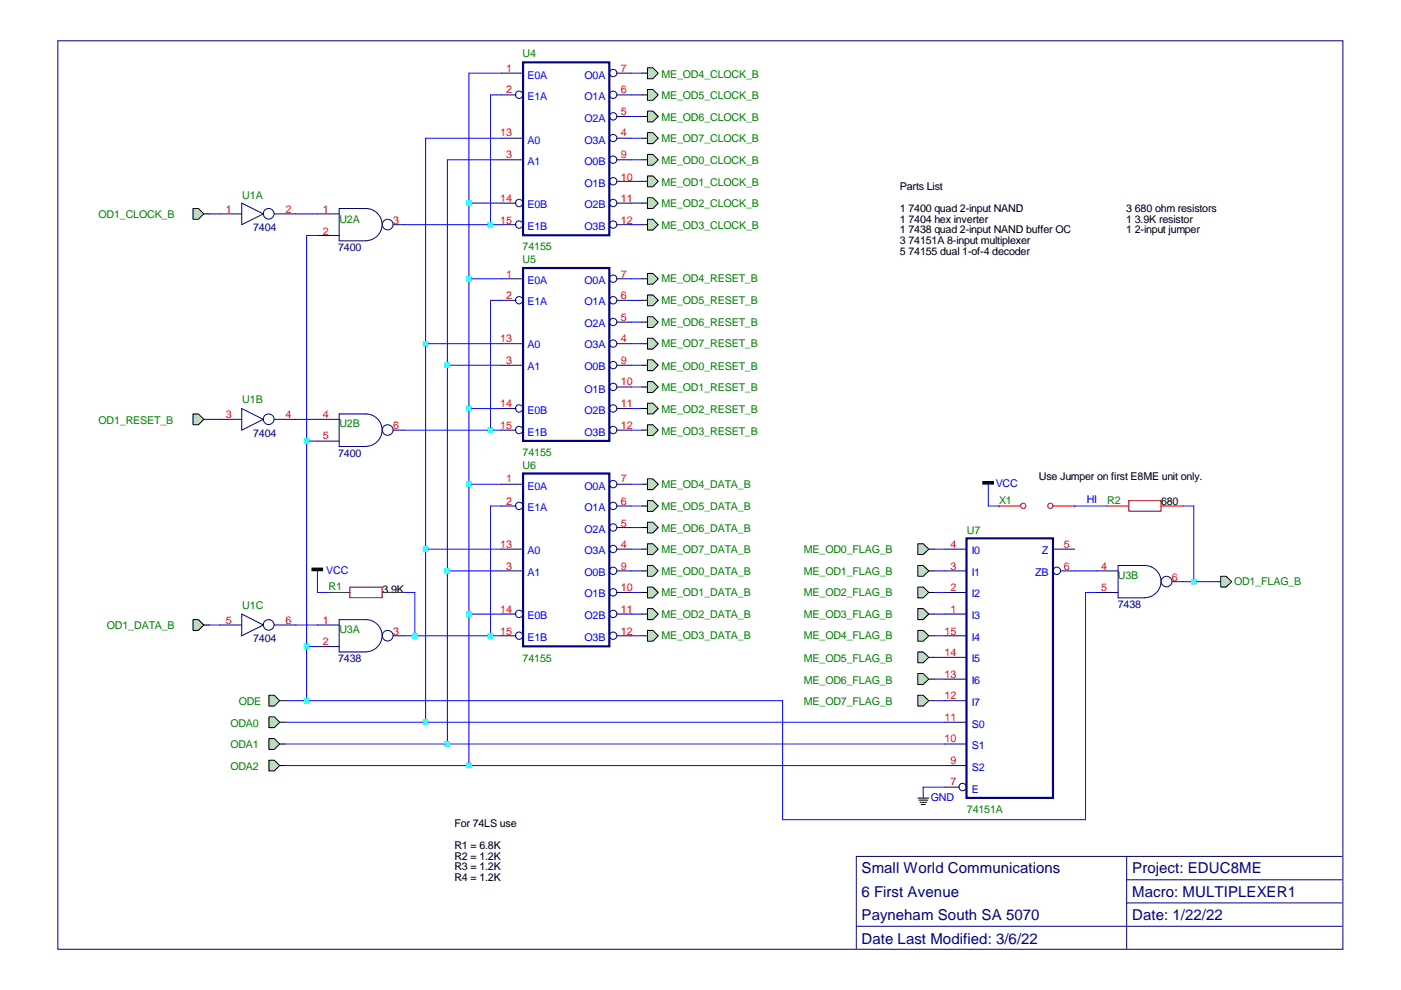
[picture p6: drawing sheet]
<svg xmlns="http://www.w3.org/2000/svg" width="297mm" height="210mm" viewBox="0 0 297 210" stroke-linecap="round" stroke-linejoin="round" font-family="sans-serif">
<g fill="none" stroke="#000080" stroke-width=".21">
<path d="M12.3 8.7h272.4v192.6h-272.4zM106.3 15.5h4.6M130.7 15.5h3.1M106.3 20.1h3.1M106.3 29.3h4.6M106.3 33.9h4.6M130.7 20.1h3.1M130.7 24.7h3.1M130.7 29.3h3.1M130.7 33.9h3.1M130.7 38.5h3.1M46.7 45.4h4.6"/>
<path d="M51.3 43.1l4.5 2.3-4.5 2.2zM58.2 45.4h4.5M67.3 45.4h4.6M67.3 49.9h4.6M77.6 44.2a3.4 3.4 0 0 1 3.4 3.4 3.4 3.4 0 0 1-3.4 3.4M77.6 44.2h-5.7v6.9h5.7M83.4 47.6h2.3M106.3 43.1h3.1M106.3 47.6h3.1M106.3 59.1h4.6M130.7 43.1h3.1M130.7 47.6h3.1"/>
<path d="M130.7 59.1h3.1M106.3 63.7h3.1M106.3 72.9h4.6M106.3 77.4h4.6M130.7 63.7h3.1M130.7 68.3h3.1M130.7 72.9h3.1M130.7 77.4h3.1M46.7 88.9h4.6M51.3 86.6l4.5 2.3-4.5 2.3zM58.2 88.9h4.5M67.3 88.9h4.6"/>
<path d="M67.3 93.5h4.6M77.6 87.8a3.4 3.4 0 0 1 3.4 3.4 3.4 3.4 0 0 1-3.4 3.4M77.6 87.8h-5.7v6.9h5.7M83.4 91.2h2.3M106.3 86.6h3.1M106.3 91.2h3.1M130.7 86.6h3.1M130.7 91.2h3.1M130.7 82.1h3.1M106.3 102.7h4.6M106.3 107.3h3.1M106.3 116.4h4.6"/>
<path d="M130.7 102.7h3.1M130.7 107.3h3.1M130.7 111.9h3.1M130.7 116.4h3.1M200.4 116.4h4.5M223.3 116.4h4.6M242.7 119.9a3.4 3.4 0 0 1 3.5 3.4 3.4 3.4 0 0 1-3.5 3.4M242.8 119.9h-5.7v6.9h5.7M46.7 132.5h4.6M51.3 130.2l4.5 2.3-4.5 2.3zM58.2 132.5h4.5M67.3 132.5h4.6"/>
<path d="M67.3 137.1h4.6M77.6 131.4a3.4 3.4 0 0 1 3.4 3.4 3.4 3.4 0 0 1-3.4 3.4M77.6 131.4h-5.7v6.8h5.7M83.4 134.8h2.3M106.3 130.2h3.1M106.3 134.8h3.1M106.3 121h4.6M130.7 130.2h3.1M130.7 134.8h3.1M130.7 121h3.1M130.7 125.6h3.1M200.4 130.2h4.5"/>
<path d="M200.4 134.8h4.5M200.4 121h4.5M200.4 125.6h4.5M200.4 139.4h4.5M224.8 121h3.1M232.4 121h4.7M232.4 125.6h4.7M248.5 123.3h2.3M200.4 153.1h4.5M200.4 144h4.5M200.4 148.6h4.5M200.4 157.7h4.5"/>
<path d="M200.4 162.3h4.5M200.4 166.9h3M181.6 196.4h102.9M238.9 181.6v19.5M238.9 186.5h45.6M238.9 191.4h45.6M284.5 181.6h-102.9v19.5"/>
<circle cx="130" cy="15.5" r=".78"/>
<circle cx="110.1" cy="20.1" r=".78"/>
<circle cx="130" cy="38.4" r=".78"/>
<circle cx="130" cy="24.7" r=".78"/>
<circle cx="130" cy="20.1" r=".78"/>
<circle cx="130" cy="33.9" r=".78"/>
<circle cx="130" cy="29.3" r=".77"/>
<circle cx="57" cy="45.3" r="1.13"/>
<circle cx="82.2" cy="47.6" r="1.13"/>
<circle cx="110.1" cy="47.6" r=".78"/>
<circle cx="110.1" cy="43" r=".78"/>
<circle cx="130" cy="59.1" r=".78"/>
<circle cx="130" cy="47.6" r=".78"/>
<circle cx="130" cy="43" r=".78"/>
<circle cx="110.1" cy="63.7" r=".78"/>
<circle cx="130" cy="72.8" r=".78"/>
<circle cx="130" cy="77.4" r=".78"/>
<circle cx="130" cy="68.3" r=".78"/>
<circle cx="130" cy="63.7" r=".78"/>
<circle cx="57" cy="88.9" r="1.13"/>
<circle cx="82.2" cy="91.2" r="1.13"/>
<circle cx="110.1" cy="86.6" r=".78"/>
<circle cx="110.1" cy="91.2" r=".78"/>
<circle cx="130" cy="86.6" r=".78"/>
<circle cx="130" cy="82" r=".78"/>
<circle cx="130" cy="91.2" r=".78"/>
<circle cx="110.1" cy="107.3" r=".78"/>
<circle cx="130" cy="111.8" r=".78"/>
<circle cx="130" cy="107.3" r=".78"/>
<circle cx="130" cy="102.6" r=".78"/>
<circle cx="130" cy="116.4" r=".78"/>
<circle cx="57" cy="132.5" r="1.13"/>
<circle cx="82.2" cy="134.8" r="1.13"/>
<circle cx="110.1" cy="134.8" r=".78"/>
<circle cx="110.1" cy="130.2" r=".78"/>
<circle cx="130" cy="134.8" r=".78"/>
<circle cx="130" cy="121" r=".78"/>
<circle cx="130" cy="130.2" r=".78"/>
<circle cx="130" cy="125.6" r=".78"/>
<circle cx="224.1" cy="121" r=".78"/>
<circle cx="247.4" cy="123.3" r="1.13"/>
<circle cx="204.1" cy="166.9" r=".78"/>
</g>
<path d="M110.9 13.2h18.3v36.7h-18.3zM110.9 56.8h18.3v36.7h-18.3zM110.9 100.4h18.3v36.6h-18.3zM204.9 114.1h18.4v55.1h-18.4z" fill="none" stroke="#000080" stroke-width=".46"/>
<g fill="none" stroke="#800000" stroke-width=".21">
<path d="M211.8 107.3h.1M211.8 107.3h4.6M223.3 107.3h4.6M227.9 107.3h.1M234.7 107.3h4.6M239.3 106.1h6.9v2.3h-6.9zM246.2 107.3h4.6M69.6 125.6h4.6M74.2 124.5h6.8v2.2h-6.8zM81.1 125.6h4.6"/>
<circle cx="216.9" cy="107.2" r=".56"/>
<circle cx="222.7" cy="107.2" r=".56"/>
</g>
<path d="M133.8 29.3h2.3" fill="none" stroke="#00f" stroke-width=".21"/>
<path d="M136.1 29.3h1.2" fill="none" stroke="#000" stroke-width=".21"/>
<path d="M137.3 28.1h1.1l1.2 1.2-1.2 1.2h-1.1z" fill-rule="evenodd" fill="#c0dcc0"/>
<path d="M136.1 15.5h1.2M137.3 28.1h1.1l1.2 1.2-1.2 1.2h-1.1z" fill="none" stroke="#000" stroke-width=".21"/>
<path d="M133.8 15.5h2.3" fill="none" stroke="#00f" stroke-width=".21"/>
<path d="M137.3 14.4h1.1l1.2 1.1-1.2 1.2h-1.1z" fill-rule="evenodd" fill="#c0dcc0"/>
<path d="M137.3 14.4h1.1l1.2 1.1-1.2 1.2h-1.1zM136.1 20.1h1.2" fill="none" stroke="#000" stroke-width=".21"/>
<path d="M133.8 20.1h2.3" fill="none" stroke="#00f" stroke-width=".21"/>
<path d="M137.3 19h1.1l1.2 1.1-1.2 1.2h-1.1z" fill-rule="evenodd" fill="#c0dcc0"/>
<path d="M137.3 19h1.1l1.2 1.1-1.2 1.2h-1.1zM136.1 24.7h1.2" fill="none" stroke="#000" stroke-width=".21"/>
<path d="M133.8 24.7h2.3" fill="none" stroke="#00f" stroke-width=".21"/>
<path d="M137.3 23.6h1.1l1.2 1.1-1.2 1.1h-1.1z" fill-rule="evenodd" fill="#c0dcc0"/>
<path d="M137.3 23.6h1.1l1.2 1.1-1.2 1.1h-1.1z" fill="none" stroke="#000" stroke-width=".21"/>
<path d="M106.3 15.5h-6.9v27.6" fill="none" stroke="#00f" stroke-width=".21"/>
<path d="M99 42.6h.9v.8h-.9z" fill-rule="evenodd" fill="#0ff"/>
<path d="M99 42.6h.9v.8h-.9z" fill="none" stroke="#0ff" stroke-width=".21"/>
<path d="M99.4 43.1v16" fill="none" stroke="#00f" stroke-width=".21"/>
<path d="M99 42.6h.9v.8h-.9z" fill-rule="evenodd" fill="#0ff"/>
<path d="M99 42.6h.9v.8h-.9z" fill="none" stroke="#0ff" stroke-width=".21"/>
<path d="M99 58.6h.9v.9h-.9z" fill-rule="evenodd" fill="#0ff"/>
<path d="M99 58.6h.9v.9h-.9z" fill="none" stroke="#0ff" stroke-width=".21"/>
<path d="M99.4 59.1v27.5" fill="none" stroke="#00f" stroke-width=".21"/>
<path d="M99 58.6h.9v.9h-.9z" fill-rule="evenodd" fill="#0ff"/>
<path d="M99 58.6h.9v.9h-.9z" fill="none" stroke="#0ff" stroke-width=".21"/>
<path d="M99 86.2h.9v.9h-.9z" fill-rule="evenodd" fill="#0ff"/>
<path d="M99 86.2h.9v.9h-.9z" fill="none" stroke="#0ff" stroke-width=".21"/>
<path d="M99.4 86.6v16.1" fill="none" stroke="#00f" stroke-width=".21"/>
<path d="M99 86.2h.9v.9h-.9z" fill-rule="evenodd" fill="#0ff"/>
<path d="M99 86.2h.9v.9h-.9z" fill="none" stroke="#0ff" stroke-width=".21"/>
<path d="M99 102.2h.9v.9h-.9z" fill-rule="evenodd" fill="#0ff"/>
<path d="M99 102.2h.9v.9h-.9z" fill="none" stroke="#0ff" stroke-width=".21"/>
<path d="M99.4 102.7v27.5" fill="none" stroke="#00f" stroke-width=".21"/>
<path d="M99 102.2h.9v.9h-.9z" fill-rule="evenodd" fill="#0ff"/>
<path d="M99 102.2h.9v.9h-.9z" fill="none" stroke="#0ff" stroke-width=".21"/>
<path d="M99 129.8h.9v.8h-.9z" fill-rule="evenodd" fill="#0ff"/>
<path d="M99 129.8h.9v.8h-.9z" fill="none" stroke="#0ff" stroke-width=".21"/>
<path d="M99.4 130.2v32.1" fill="none" stroke="#00f" stroke-width=".21"/>
<path d="M99 129.8h.9v.8h-.9z" fill-rule="evenodd" fill="#0ff"/>
<path d="M99 129.8h.9v.8h-.9z" fill="none" stroke="#0ff" stroke-width=".21"/>
<path d="M99 161.9h.9v.8h-.9z" fill-rule="evenodd" fill="#0ff"/>
<path d="M99 161.9h.9v.8h-.9z" fill="none" stroke="#0ff" stroke-width=".21"/>
<path d="M99.4 162.3h101" fill="none" stroke="#00f" stroke-width=".21"/>
<path d="M99 161.9h.9v.8h-.9z" fill-rule="evenodd" fill="#0ff"/>
<path d="M99 161.9h.9v.8h-.9z" fill="none" stroke="#0ff" stroke-width=".21"/>
<path d="M99.4 43.1h6.9" fill="none" stroke="#00f" stroke-width=".21"/>
<path d="M99 42.6h.9v.8h-.9z" fill-rule="evenodd" fill="#0ff"/>
<path d="M99 42.6h.9v.8h-.9z" fill="none" stroke="#0ff" stroke-width=".21"/>
<path d="M99.4 59.1h6.9" fill="none" stroke="#00f" stroke-width=".21"/>
<path d="M99 58.6h.9v.9h-.9z" fill-rule="evenodd" fill="#0ff"/>
<path d="M99 58.6h.9v.9h-.9z" fill="none" stroke="#0ff" stroke-width=".21"/>
<path d="M99.4 86.6h6.9" fill="none" stroke="#00f" stroke-width=".21"/>
<path d="M99 86.2h.9v.9h-.9z" fill-rule="evenodd" fill="#0ff"/>
<path d="M99 86.2h.9v.9h-.9z" fill="none" stroke="#0ff" stroke-width=".21"/>
<path d="M99.4 102.7h6.9" fill="none" stroke="#00f" stroke-width=".21"/>
<path d="M99 102.2h.9v.9h-.9z" fill-rule="evenodd" fill="#0ff"/>
<path d="M99 102.2h.9v.9h-.9z" fill="none" stroke="#0ff" stroke-width=".21"/>
<path d="M99.4 130.2h6.9" fill="none" stroke="#00f" stroke-width=".21"/>
<path d="M99 129.8h.9v.8h-.9z" fill-rule="evenodd" fill="#0ff"/>
<path d="M99 129.8h.9v.8h-.9z" fill="none" stroke="#0ff" stroke-width=".21"/>
<path d="M60.4 162.3h39" fill="none" stroke="#00f" stroke-width=".21"/>
<path d="M99 161.9h.9v.8h-.9z" fill-rule="evenodd" fill="#0ff"/>
<path d="M99 161.9h.9v.8h-.9z" fill="none" stroke="#0ff" stroke-width=".21"/>
<path d="M59.3 162.3h1.1" fill="none" stroke="#000" stroke-width=".21"/>
<path d="M57 161.2h1.2l1.1 1.1-1.1 1.2h-1.2z" fill-rule="evenodd" fill="#c0dcc0"/>
<path d="M57 161.2h1.2l1.1 1.1-1.1 1.2h-1.2z" fill="none" stroke="#000" stroke-width=".21"/>
<path d="M106.3 33.9h-11.4v43.5" fill="none" stroke="#00f" stroke-width=".21"/>
<path d="M94.4 77h.8v.9h-.8z" fill-rule="evenodd" fill="#0ff"/>
<path d="M94.4 77h.8v.9h-.8z" fill="none" stroke="#0ff" stroke-width=".21"/>
<path d="M94.9 77.4v43.6" fill="none" stroke="#00f" stroke-width=".21"/>
<path d="M94.4 77h.8v.9h-.8z" fill-rule="evenodd" fill="#0ff"/>
<path d="M94.4 77h.8v.9h-.8z" fill="none" stroke="#0ff" stroke-width=".21"/>
<path d="M94.4 120.6h.8v.9h-.8z" fill-rule="evenodd" fill="#0ff"/>
<path d="M94.4 120.6h.8v.9h-.8z" fill="none" stroke="#0ff" stroke-width=".21"/>
<path d="M94.9 121v36.7" fill="none" stroke="#00f" stroke-width=".21"/>
<path d="M94.4 120.6h.8v.9h-.8z" fill-rule="evenodd" fill="#0ff"/>
<path d="M94.4 120.6h.8v.9h-.8z" fill="none" stroke="#0ff" stroke-width=".21"/>
<path d="M94.4 157.3h.8v.8h-.8z" fill-rule="evenodd" fill="#0ff"/>
<path d="M94.4 157.3h.8v.8h-.8z" fill="none" stroke="#0ff" stroke-width=".21"/>
<path d="M94.9 157.7h105.5" fill="none" stroke="#00f" stroke-width=".21"/>
<path d="M94.4 157.3h.8v.8h-.8z" fill-rule="evenodd" fill="#0ff"/>
<path d="M94.4 157.3h.8v.8h-.8z" fill="none" stroke="#0ff" stroke-width=".21"/>
<path d="M94.9 77.4h11.4" fill="none" stroke="#00f" stroke-width=".21"/>
<path d="M94.4 77h.8v.9h-.8z" fill-rule="evenodd" fill="#0ff"/>
<path d="M94.4 77h.8v.9h-.8z" fill="none" stroke="#0ff" stroke-width=".21"/>
<path d="M94.9 121h11.4" fill="none" stroke="#00f" stroke-width=".21"/>
<path d="M94.4 120.6h.8v.9h-.8z" fill-rule="evenodd" fill="#0ff"/>
<path d="M94.4 120.6h.8v.9h-.8z" fill="none" stroke="#0ff" stroke-width=".21"/>
<path d="M60.4 157.7h34.5" fill="none" stroke="#00f" stroke-width=".21"/>
<path d="M94.4 157.3h.8v.8h-.8z" fill-rule="evenodd" fill="#0ff"/>
<path d="M94.4 157.3h.8v.8h-.8z" fill="none" stroke="#0ff" stroke-width=".21"/>
<path d="M59.3 157.7h1.1" fill="none" stroke="#000" stroke-width=".21"/>
<path d="M57 156.6h1.2l1.1 1.1-1.1 1.2h-1.2z" fill-rule="evenodd" fill="#c0dcc0"/>
<path d="M57 156.6h1.2l1.1 1.1-1.1 1.2h-1.2z" fill="none" stroke="#000" stroke-width=".21"/>
<path d="M106.3 29.3h-16.1v43.6" fill="none" stroke="#00f" stroke-width=".21"/>
<path d="M89.8 72.4h.9v.9h-.9z" fill-rule="evenodd" fill="#0ff"/>
<path d="M89.8 72.4h.9v.9h-.9z" fill="none" stroke="#0ff" stroke-width=".21"/>
<path d="M90.2 72.9v43.5" fill="none" stroke="#00f" stroke-width=".21"/>
<path d="M89.8 72.4h.9v.9h-.9z" fill-rule="evenodd" fill="#0ff"/>
<path d="M89.8 72.4h.9v.9h-.9z" fill="none" stroke="#0ff" stroke-width=".21"/>
<path d="M89.8 116h.9v.9h-.9z" fill-rule="evenodd" fill="#0ff"/>
<path d="M89.8 116h.9v.9h-.9z" fill="none" stroke="#0ff" stroke-width=".21"/>
<path d="M90.2 116.4v36.7" fill="none" stroke="#00f" stroke-width=".21"/>
<path d="M89.8 116h.9v.9h-.9z" fill-rule="evenodd" fill="#0ff"/>
<path d="M89.8 116h.9v.9h-.9z" fill="none" stroke="#0ff" stroke-width=".21"/>
<path d="M89.8 152.7h.9v.9h-.9z" fill-rule="evenodd" fill="#0ff"/>
<path d="M89.8 152.7h.9v.9h-.9z" fill="none" stroke="#0ff" stroke-width=".21"/>
<path d="M90.2 153.1h110.2" fill="none" stroke="#00f" stroke-width=".21"/>
<path d="M89.8 152.7h.9v.9h-.9z" fill-rule="evenodd" fill="#0ff"/>
<path d="M89.8 152.7h.9v.9h-.9z" fill="none" stroke="#0ff" stroke-width=".21"/>
<path d="M90.2 72.9h16.1" fill="none" stroke="#00f" stroke-width=".21"/>
<path d="M89.8 72.4h.9v.9h-.9z" fill-rule="evenodd" fill="#0ff"/>
<path d="M89.8 72.4h.9v.9h-.9z" fill="none" stroke="#0ff" stroke-width=".21"/>
<path d="M90.2 116.4h16.1" fill="none" stroke="#00f" stroke-width=".21"/>
<path d="M89.8 116h.9v.9h-.9z" fill-rule="evenodd" fill="#0ff"/>
<path d="M89.8 116h.9v.9h-.9z" fill="none" stroke="#0ff" stroke-width=".21"/>
<path d="M60.4 153.1h29.8" fill="none" stroke="#00f" stroke-width=".21"/>
<path d="M89.8 152.7h.9v.9h-.9z" fill-rule="evenodd" fill="#0ff"/>
<path d="M89.8 152.7h.9v.9h-.9z" fill="none" stroke="#0ff" stroke-width=".21"/>
<path d="M59.3 153.1h1.1" fill="none" stroke="#000" stroke-width=".21"/>
<path d="M57 152h1.2l1.1 1.1-1.1 1.2h-1.2z" fill-rule="evenodd" fill="#c0dcc0"/>
<path d="M136.1 33.9h1.2M57 152h1.2l1.1 1.1-1.1 1.2h-1.2z" fill="none" stroke="#000" stroke-width=".21"/>
<path d="M133.8 33.9h2.3" fill="none" stroke="#00f" stroke-width=".21"/>
<path d="M137.3 32.7h1.1l1.2 1.2-1.2 1.1h-1.1z" fill-rule="evenodd" fill="#c0dcc0"/>
<path d="M136.1 38.5h1.2M137.3 32.7h1.1l1.2 1.2-1.2 1.1h-1.1z" fill="none" stroke="#000" stroke-width=".21"/>
<path d="M133.8 38.5h2.3" fill="none" stroke="#00f" stroke-width=".21"/>
<path d="M137.3 37.3h1.1l1.2 1.2-1.2 1.1h-1.1z" fill-rule="evenodd" fill="#c0dcc0"/>
<path d="M137.3 37.3h1.1l1.2 1.2-1.2 1.1h-1.1zM136.1 43.1h1.2" fill="none" stroke="#000" stroke-width=".21"/>
<path d="M133.8 43.1h2.3" fill="none" stroke="#00f" stroke-width=".21"/>
<path d="M137.3 41.9h1.1l1.2 1.2-1.2 1.1h-1.1z" fill-rule="evenodd" fill="#c0dcc0"/>
<path d="M136.1 47.6h1.2M137.3 41.9h1.1l1.2 1.2-1.2 1.1h-1.1z" fill="none" stroke="#000" stroke-width=".21"/>
<path d="M133.8 47.6h2.3" fill="none" stroke="#00f" stroke-width=".21"/>
<path d="M137.3 46.5h1.1l1.2 1.1-1.2 1.2h-1.1z" fill-rule="evenodd" fill="#c0dcc0"/>
<path d="M137.3 46.5h1.1l1.2 1.1-1.2 1.2h-1.1z" fill="none" stroke="#000" stroke-width=".21"/>
<path d="M85.7 47.6h18.3" fill="none" stroke="#00f" stroke-width=".21"/>
<path d="M103.5 47.2h.9v.9h-.9z" fill-rule="evenodd" fill="#0ff"/>
<path d="M103.5 47.2h.9v.9h-.9z" fill="none" stroke="#0ff" stroke-width=".21"/>
<path d="M104 47.6h2.3" fill="none" stroke="#00f" stroke-width=".21"/>
<path d="M103.5 47.2h.9v.9h-.9z" fill-rule="evenodd" fill="#0ff"/>
<path d="M103.5 47.2h.9v.9h-.9z" fill="none" stroke="#0ff" stroke-width=".21"/>
<path d="M106.3 20.1h-2.3v27.5" fill="none" stroke="#00f" stroke-width=".21"/>
<path d="M103.5 47.2h.9v.9h-.9z" fill-rule="evenodd" fill="#0ff"/>
<path d="M103.5 47.2h.9v.9h-.9z" fill="none" stroke="#0ff" stroke-width=".21"/>
<path d="M44.4 45.4h2.3M62.7 45.4h4.6" fill="none" stroke="#00f" stroke-width=".21"/>
<path d="M43.2 45.4h1.2" fill="none" stroke="#000" stroke-width=".21"/>
<path d="M40.9 44.2h1.2l1.1 1.2-1.1 1.1h-1.2z" fill-rule="evenodd" fill="#c0dcc0"/>
<path d="M40.9 44.2h1.2l1.1 1.2-1.1 1.1h-1.2z" fill="none" stroke="#000" stroke-width=".21"/>
<path d="M67.3 49.9h-2.3v43.6" fill="none" stroke="#00f" stroke-width=".21"/>
<path d="M64.5 93.1h.9v.8h-.9z" fill-rule="evenodd" fill="#0ff"/>
<path d="M64.5 93.1h.9v.8h-.9z" fill="none" stroke="#0ff" stroke-width=".21"/>
<path d="M65 93.5v43.6" fill="none" stroke="#00f" stroke-width=".21"/>
<path d="M64.5 93.1h.9v.8h-.9z" fill-rule="evenodd" fill="#0ff"/>
<path d="M64.5 93.1h.9v.8h-.9z" fill="none" stroke="#0ff" stroke-width=".21"/>
<path d="M64.5 136.6h.9v.9h-.9z" fill-rule="evenodd" fill="#0ff"/>
<path d="M64.5 136.6h.9v.9h-.9z" fill="none" stroke="#0ff" stroke-width=".21"/>
<path d="M65 137.1v11.5" fill="none" stroke="#00f" stroke-width=".21"/>
<path d="M64.5 136.6h.9v.9h-.9z" fill-rule="evenodd" fill="#0ff"/>
<path d="M64.5 136.6h.9v.9h-.9z" fill="none" stroke="#0ff" stroke-width=".21"/>
<path d="M64.5 148.1h.9v.9h-.9z" fill-rule="evenodd" fill="#0ff"/>
<path d="M64.5 148.1h.9v.9h-.9z" fill="none" stroke="#0ff" stroke-width=".21"/>
<path d="M60.4 148.6h4.6" fill="none" stroke="#00f" stroke-width=".21"/>
<path d="M64.5 148.1h.9v.9h-.9z" fill-rule="evenodd" fill="#0ff"/>
<path d="M64.5 148.1h.9v.9h-.9z" fill="none" stroke="#0ff" stroke-width=".21"/>
<path d="M59.3 148.6h1.1" fill="none" stroke="#000" stroke-width=".21"/>
<path d="M57 147.4h1.2l1.1 1.2-1.1 1.1h-1.2z" fill-rule="evenodd" fill="#c0dcc0"/>
<path d="M57 147.4h1.2l1.1 1.2-1.1 1.1h-1.2z" fill="none" stroke="#000" stroke-width=".21"/>
<path d="M65 93.5h2.3" fill="none" stroke="#00f" stroke-width=".21"/>
<path d="M64.5 93.1h.9v.8h-.9z" fill-rule="evenodd" fill="#0ff"/>
<path d="M64.5 93.1h.9v.8h-.9z" fill="none" stroke="#0ff" stroke-width=".21"/>
<path d="M65 137.1h2.3" fill="none" stroke="#00f" stroke-width=".21"/>
<path d="M64.5 136.6h.9v.9h-.9z" fill-rule="evenodd" fill="#0ff"/>
<path d="M64.5 136.6h.9v.9h-.9z" fill="none" stroke="#0ff" stroke-width=".21"/>
<path d="M232.4 125.6h-2.2v48.2h-64.3v-25.2h-100.9" fill="none" stroke="#00f" stroke-width=".21"/>
<path d="M64.5 148.1h.9v.9h-.9z" fill-rule="evenodd" fill="#0ff"/>
<path d="M64.5 148.1h.9v.9h-.9z" fill="none" stroke="#0ff" stroke-width=".21"/>
<path d="M62.7 88.9h4.6M85.7 91.2h18.3M62.7 132.5h4.6" fill="none" stroke="#00f" stroke-width=".21"/>
<path d="M103.5 90.8h.9v.8h-.9z" fill-rule="evenodd" fill="#0ff"/>
<path d="M103.5 90.8h.9v.8h-.9z" fill="none" stroke="#0ff" stroke-width=".21"/>
<path d="M104 91.2h2.3" fill="none" stroke="#00f" stroke-width=".21"/>
<path d="M103.5 90.8h.9v.8h-.9z" fill-rule="evenodd" fill="#0ff"/>
<path d="M103.5 90.8h.9v.8h-.9z" fill="none" stroke="#0ff" stroke-width=".21"/>
<path d="M106.3 63.7h-2.3v27.5" fill="none" stroke="#00f" stroke-width=".21"/>
<path d="M103.5 90.8h.9v.8h-.9z" fill-rule="evenodd" fill="#0ff"/>
<path d="M103.5 90.8h.9v.8h-.9z" fill="none" stroke="#0ff" stroke-width=".21"/>
<path d="M85.7 134.8h2.3" fill="none" stroke="#00f" stroke-width=".21"/>
<path d="M87.5 134.3h.9v.9h-.9z" fill-rule="evenodd" fill="#0ff"/>
<path d="M87.5 134.3h.9v.9h-.9z" fill="none" stroke="#0ff" stroke-width=".21"/>
<path d="M88 134.8h16" fill="none" stroke="#00f" stroke-width=".21"/>
<path d="M87.5 134.3h.9v.9h-.9z" fill-rule="evenodd" fill="#0ff"/>
<path d="M87.5 134.3h.9v.9h-.9z" fill="none" stroke="#0ff" stroke-width=".21"/>
<path d="M103.5 134.3h.9v.9h-.9z" fill-rule="evenodd" fill="#0ff"/>
<path d="M103.5 134.3h.9v.9h-.9z" fill="none" stroke="#0ff" stroke-width=".21"/>
<path d="M104 134.8h2.3" fill="none" stroke="#00f" stroke-width=".21"/>
<path d="M103.5 134.3h.9v.9h-.9z" fill-rule="evenodd" fill="#0ff"/>
<path d="M103.5 134.3h.9v.9h-.9z" fill="none" stroke="#0ff" stroke-width=".21"/>
<path d="M106.3 107.3h-2.3v27.5" fill="none" stroke="#00f" stroke-width=".21"/>
<path d="M103.5 134.3h.9v.9h-.9z" fill-rule="evenodd" fill="#0ff"/>
<path d="M103.5 134.3h.9v.9h-.9z" fill="none" stroke="#0ff" stroke-width=".21"/>
<path d="M85.7 125.6h2.3v9.2" fill="none" stroke="#00f" stroke-width=".21"/>
<path d="M87.5 134.3h.9v.9h-.9z" fill-rule="evenodd" fill="#0ff"/>
<path d="M87.5 134.3h.9v.9h-.9z" fill="none" stroke="#0ff" stroke-width=".21"/>
<path d="M67.3 121v4.6h2.3" fill="none" stroke="#00f" stroke-width=".21"/>
<path d="M66.2 120.5h2.2v.5h-2.2z" fill-rule="evenodd" fill="#0b0000"/>
<path d="M43.2 88.9h1.2M66.2 120.5h2.2v.5h-2.2z" fill="none" stroke="#000" stroke-width=".21"/>
<path d="M44.4 88.9h2.3" fill="none" stroke="#00f" stroke-width=".21"/>
<path d="M40.9 87.8h1.2l1.1 1.1-1.1 1.2h-1.2z" fill-rule="evenodd" fill="#c0dcc0"/>
<path d="M40.9 87.8h1.2l1.1 1.1-1.1 1.2h-1.2zM43.2 132.5h1.2" fill="none" stroke="#000" stroke-width=".21"/>
<path d="M44.4 132.5h2.3" fill="none" stroke="#00f" stroke-width=".21"/>
<path d="M40.9 131.4h1.2l1.1 1.1-1.1 1.2h-1.2z" fill-rule="evenodd" fill="#c0dcc0"/>
<path d="M136.1 72.9h1.2M40.9 131.4h1.2l1.1 1.1-1.1 1.2h-1.2z" fill="none" stroke="#000" stroke-width=".21"/>
<path d="M133.8 72.9h2.3" fill="none" stroke="#00f" stroke-width=".21"/>
<path d="M137.3 71.7h1.1l1.2 1.2-1.2 1.1h-1.1z" fill-rule="evenodd" fill="#c0dcc0"/>
<path d="M136.1 59.1h1.2M137.3 71.7h1.1l1.2 1.2-1.2 1.1h-1.1z" fill="none" stroke="#000" stroke-width=".21"/>
<path d="M133.8 59.1h2.3" fill="none" stroke="#00f" stroke-width=".21"/>
<path d="M137.3 58h1.1l1.2 1.1-1.2 1.2h-1.1z" fill-rule="evenodd" fill="#c0dcc0"/>
<path d="M137.3 58h1.1l1.2 1.1-1.2 1.2h-1.1zM136.1 63.7h1.2" fill="none" stroke="#000" stroke-width=".21"/>
<path d="M133.8 63.7h2.3" fill="none" stroke="#00f" stroke-width=".21"/>
<path d="M137.3 62.5h1.1l1.2 1.2-1.2 1.1h-1.1z" fill-rule="evenodd" fill="#c0dcc0"/>
<path d="M136.1 68.3h1.2M137.3 62.5h1.1l1.2 1.2-1.2 1.1h-1.1z" fill="none" stroke="#000" stroke-width=".21"/>
<path d="M133.8 68.3h2.3" fill="none" stroke="#00f" stroke-width=".21"/>
<path d="M137.3 67.2h1.1l1.2 1.1-1.2 1.1h-1.1z" fill-rule="evenodd" fill="#c0dcc0"/>
<path d="M136.1 77.4h1.2M137.3 67.2h1.1l1.2 1.1-1.2 1.1h-1.1z" fill="none" stroke="#000" stroke-width=".21"/>
<path d="M133.8 77.4h2.3" fill="none" stroke="#00f" stroke-width=".21"/>
<path d="M137.3 76.3h1.1l1.2 1.1-1.2 1.2h-1.1z" fill-rule="evenodd" fill="#c0dcc0"/>
<path d="M137.3 76.3h1.1l1.2 1.1-1.2 1.2h-1.1zM136.1 82.1h1.2" fill="none" stroke="#000" stroke-width=".21"/>
<path d="M133.8 82.1h2.3" fill="none" stroke="#00f" stroke-width=".21"/>
<path d="M137.3 80.9h1.1l1.2 1.2-1.2 1.1h-1.1z" fill-rule="evenodd" fill="#c0dcc0"/>
<path d="M136.1 86.6h1.2M137.3 80.9h1.1l1.2 1.2-1.2 1.1h-1.1z" fill="none" stroke="#000" stroke-width=".21"/>
<path d="M133.8 86.6h2.3" fill="none" stroke="#00f" stroke-width=".21"/>
<path d="M137.3 85.5h1.1l1.2 1.1-1.2 1.2h-1.1z" fill-rule="evenodd" fill="#c0dcc0"/>
<path d="M136.1 91.2h1.2M137.3 85.5h1.1l1.2 1.1-1.2 1.2h-1.1z" fill="none" stroke="#000" stroke-width=".21"/>
<path d="M133.8 91.2h2.3" fill="none" stroke="#00f" stroke-width=".21"/>
<path d="M137.3 90.1h1.1l1.2 1.1-1.2 1.1h-1.1z" fill-rule="evenodd" fill="#c0dcc0"/>
<path d="M137.3 90.1h1.1l1.2 1.1-1.2 1.1h-1.1zM136.1 116.4h1.2" fill="none" stroke="#000" stroke-width=".21"/>
<path d="M133.8 116.4h2.3" fill="none" stroke="#00f" stroke-width=".21"/>
<path d="M137.3 115.3h1.1l1.2 1.1-1.2 1.2h-1.1z" fill-rule="evenodd" fill="#c0dcc0"/>
<path d="M136.1 102.7h1.2M137.3 115.3h1.1l1.2 1.1-1.2 1.2h-1.1z" fill="none" stroke="#000" stroke-width=".21"/>
<path d="M133.8 102.7h2.3" fill="none" stroke="#00f" stroke-width=".21"/>
<path d="M137.3 101.5h1.1l1.2 1.2-1.2 1.1h-1.1z" fill-rule="evenodd" fill="#c0dcc0"/>
<path d="M136.1 107.3h1.2M137.3 101.5h1.1l1.2 1.2-1.2 1.1h-1.1z" fill="none" stroke="#000" stroke-width=".21"/>
<path d="M133.8 107.3h2.3" fill="none" stroke="#00f" stroke-width=".21"/>
<path d="M137.3 106.1h1.1l1.2 1.2-1.2 1.1h-1.1z" fill-rule="evenodd" fill="#c0dcc0"/>
<path d="M136.1 111.9h1.2M137.3 106.1h1.1l1.2 1.2-1.2 1.1h-1.1z" fill="none" stroke="#000" stroke-width=".21"/>
<path d="M133.8 111.9h2.3" fill="none" stroke="#00f" stroke-width=".21"/>
<path d="M137.3 110.7h1.1l1.2 1.2-1.2 1.1h-1.1z" fill-rule="evenodd" fill="#c0dcc0"/>
<path d="M137.3 110.7h1.1l1.2 1.2-1.2 1.1h-1.1zM136.1 121h1.2" fill="none" stroke="#000" stroke-width=".21"/>
<path d="M133.8 121h2.3" fill="none" stroke="#00f" stroke-width=".21"/>
<path d="M137.3 119.9h1.1l1.2 1.1-1.2 1.2h-1.1z" fill-rule="evenodd" fill="#c0dcc0"/>
<path d="M137.3 119.9h1.1l1.2 1.1-1.2 1.2h-1.1zM136.1 125.6h1.2" fill="none" stroke="#000" stroke-width=".21"/>
<path d="M133.8 125.6h2.3" fill="none" stroke="#00f" stroke-width=".21"/>
<path d="M137.3 124.5h1.1l1.2 1.1-1.2 1.2h-1.1z" fill-rule="evenodd" fill="#c0dcc0"/>
<path d="M136.1 130.2h1.2M137.3 124.5h1.1l1.2 1.1-1.2 1.2h-1.1z" fill="none" stroke="#000" stroke-width=".21"/>
<path d="M133.8 130.2h2.3" fill="none" stroke="#00f" stroke-width=".21"/>
<path d="M137.3 129h1.1l1.2 1.2-1.2 1.2h-1.1z" fill-rule="evenodd" fill="#c0dcc0"/>
<path d="M136.1 134.8h1.2M137.3 129h1.1l1.2 1.2-1.2 1.2h-1.1z" fill="none" stroke="#000" stroke-width=".21"/>
<path d="M133.8 134.8h2.3" fill="none" stroke="#00f" stroke-width=".21"/>
<path d="M137.3 133.7h1.1l1.2 1.1-1.2 1.1h-1.1z" fill-rule="evenodd" fill="#c0dcc0"/>
<path d="M196.9 116.4h1.2M137.3 133.7h1.1l1.2 1.1-1.2 1.1h-1.1z" fill="none" stroke="#000" stroke-width=".21"/>
<path d="M198.1 116.4h2.3" fill="none" stroke="#00f" stroke-width=".21"/>
<path d="M194.6 115.3h1.1l1.2 1.1-1.2 1.2h-1.1z" fill-rule="evenodd" fill="#c0dcc0"/>
<path d="M194.6 115.3h1.1l1.2 1.1-1.2 1.2h-1.1zM196.9 121h1.2" fill="none" stroke="#000" stroke-width=".21"/>
<path d="M198.1 121h2.3" fill="none" stroke="#00f" stroke-width=".21"/>
<path d="M194.6 119.9h1.1l1.2 1.1-1.2 1.2h-1.1z" fill-rule="evenodd" fill="#c0dcc0"/>
<path d="M194.6 119.9h1.1l1.2 1.1-1.2 1.2h-1.1zM196.9 125.6h1.2" fill="none" stroke="#000" stroke-width=".21"/>
<path d="M198.1 125.6h2.3" fill="none" stroke="#00f" stroke-width=".21"/>
<path d="M194.6 124.5h1.1l1.2 1.1-1.2 1.2h-1.1z" fill-rule="evenodd" fill="#c0dcc0"/>
<path d="M194.6 124.5h1.1l1.2 1.1-1.2 1.2h-1.1zM196.9 130.2h1.2" fill="none" stroke="#000" stroke-width=".21"/>
<path d="M198.1 130.2h2.3" fill="none" stroke="#00f" stroke-width=".21"/>
<path d="M194.6 129h1.1l1.2 1.2-1.2 1.2h-1.1z" fill-rule="evenodd" fill="#c0dcc0"/>
<path d="M194.6 129h1.1l1.2 1.2-1.2 1.2h-1.1zM196.9 134.8h1.2" fill="none" stroke="#000" stroke-width=".21"/>
<path d="M198.1 134.8h2.3" fill="none" stroke="#00f" stroke-width=".21"/>
<path d="M194.6 133.7h1.1l1.2 1.1-1.2 1.1h-1.1z" fill-rule="evenodd" fill="#c0dcc0"/>
<path d="M194.6 133.7h1.1l1.2 1.1-1.2 1.1h-1.1zM196.9 139.4h1.2" fill="none" stroke="#000" stroke-width=".21"/>
<path d="M198.1 139.4h2.3" fill="none" stroke="#00f" stroke-width=".21"/>
<path d="M194.6 138.2h1.1l1.2 1.2-1.2 1.1h-1.1z" fill-rule="evenodd" fill="#c0dcc0"/>
<path d="M194.6 138.2h1.1l1.2 1.2-1.2 1.1h-1.1zM196.9 144h1.2" fill="none" stroke="#000" stroke-width=".21"/>
<path d="M198.1 144h2.3" fill="none" stroke="#00f" stroke-width=".21"/>
<path d="M194.6 142.8h1.1l1.2 1.2-1.2 1.1h-1.1z" fill-rule="evenodd" fill="#c0dcc0"/>
<path d="M194.6 142.8h1.1l1.2 1.2-1.2 1.1h-1.1zM196.9 148.6h1.2" fill="none" stroke="#000" stroke-width=".21"/>
<path d="M198.1 148.6h2.3" fill="none" stroke="#00f" stroke-width=".21"/>
<path d="M194.6 147.4h1.1l1.2 1.2-1.2 1.1h-1.1z" fill-rule="evenodd" fill="#c0dcc0"/>
<path d="M194.6 147.4h1.1l1.2 1.2-1.2 1.1h-1.1zM194.6 169.2h2.3M194.8 169.6h1.9M195.1 170.1h1.4M195.3 170.6h.9" fill="none" stroke="#000" stroke-width=".21"/>
<path d="M227.9 121h4.5M250.8 123.3h2.3M200.4 166.9h-4.7v2.3" fill="none" stroke="#00f" stroke-width=".21"/>
<path d="M252.6 122.9h.9v.9h-.9z" fill-rule="evenodd" fill="#0ff"/>
<path d="M252.6 122.9h.9v.9h-.9z" fill="none" stroke="#0ff" stroke-width=".21"/>
<path d="M253.1 123.3h4.6" fill="none" stroke="#00f" stroke-width=".21"/>
<path d="M252.6 122.9h.9v.9h-.9z" fill-rule="evenodd" fill="#0ff"/>
<path d="M252.6 122.9h.9v.9h-.9z" fill="none" stroke="#0ff" stroke-width=".21"/>
<path d="M257.7 123.3h1.1" fill="none" stroke="#000" stroke-width=".21"/>
<path d="M258.8 122.2h1.2l1.1 1.1-1.1 1.2h-1.2z" fill-rule="evenodd" fill="#c0dcc0"/>
<path d="M258.8 122.2h1.2l1.1 1.1-1.1 1.2h-1.2z" fill="none" stroke="#000" stroke-width=".21"/>
<path d="M250.8 107.3h2.3v16" fill="none" stroke="#00f" stroke-width=".21"/>
<path d="M252.6 122.9h.9v.9h-.9z" fill-rule="evenodd" fill="#0ff"/>
<path d="M252.6 122.9h.9v.9h-.9z" fill="none" stroke="#0ff" stroke-width=".21"/>
<path d="M209.5 102.7v4.6h2.3" fill="none" stroke="#00f" stroke-width=".21"/>
<path d="M208.4 102.1h2.2v.5h-2.2z" fill-rule="evenodd" fill="#0b0000"/>
<path d="M208.4 102.1h2.2v.5h-2.2z" fill="none" stroke="#000" stroke-width=".21"/>
<path d="M227.9 107.3h6.8" fill="none" stroke="#00f" stroke-width=".21"/>
<g font-size="3.2" fill="#000080">
<text x="182.7" y="185.1">Small World Communications</text>
<text x="240.1" y="185.1">Project: EDUC8ME</text>
<text x="182.7" y="190.2">6 First Avenue</text>
<text x="240.1" y="190.2">Macro: MULTIPLEXER1</text>
<text x="182.7" y="195">Payneham South SA 5070</text>
<text x="240.1" y="195">Date: 1/22/22</text>
<text x="182.7" y="200.1">Date Last Modified: 3/6/22</text>
</g>
<g font-size="2.3" fill="#f00">
<text x="107.3" y="15.2">1</text>
<text x="131.6" y="15.2">7</text>
<text x="107.3" y="19.8">2</text>
<text x="131.6" y="19.8">6</text>
<text x="106.1" y="28.9">13</text>
<text x="131.6" y="24.4">5</text>
<text x="131.6" y="28.9">4</text>
<text x="107.3" y="33.5">3</text>
<text x="131.6" y="33.5">9</text>
<text x="131.6" y="38.3">10</text>
<text x="47.9" y="45.2">1</text>
<text x="60.5" y="45.2">2</text>
<text x="68.4" y="45.2">1</text>
<text x="83.4" y="47.5">3</text>
<text x="106.1" y="42.9">14</text>
<text x="106.1" y="47.5">15</text>
<text x="131.6" y="42.9">11</text>
<text x="131.6" y="47.5">12</text>
<text x="68.4" y="49.8">2</text>
<text x="107.3" y="58.9">1</text>
<text x="131.6" y="58.9">7</text>
<text x="107.3" y="63.4">2</text>
<text x="131.6" y="63.4">6</text>
<text x="131.6" y="68">5</text>
<text x="106.1" y="72.6">13</text>
<text x="107.3" y="77.1">3</text>
<text x="131.6" y="72.6">4</text>
<text x="131.6" y="77.1">9</text>
<text x="131.6" y="81.7">10</text>
<text x="47.9" y="88.6">3</text>
<text x="60.5" y="88.6">4</text>
<text x="68.4" y="88.6">4</text>
<text x="106.1" y="86.3">14</text>
<text x="131.6" y="86.3">11</text>
<text x="68.4" y="93.1">5</text>
<text x="83.4" y="90.9">6</text>
<text x="106.1" y="90.9">15</text>
<text x="131.6" y="90.9">12</text>
<text x="107.3" y="102.3">1</text>
<text x="107.3" y="107.1">2</text>
<text x="131.6" y="102.3">7</text>
<text x="131.6" y="107.1">6</text>
<text x="131.6" y="111.7">5</text>
<text x="106.1" y="116.3">13</text>
<text x="131.6" y="116.3">4</text>
<text x="201.5" y="116.3">4</text>
<text x="225.6" y="116.3">5</text>
<text x="107.3" y="120.8">3</text>
<text x="131.6" y="120.8">9</text>
<text x="131.6" y="125.4">10</text>
<text x="201.5" y="120.8">3</text>
<text x="201.5" y="125.4">2</text>
<text x="225.6" y="120.8">6</text>
<text x="233.5" y="125.4">5</text>
<text x="233.5" y="120.8">4</text>
<text x="248.4" y="123.1">6</text>
<text x="106.1" y="130">14</text>
<text x="131.6" y="130">11</text>
<text x="201.5" y="130">1</text>
<text x="47.9" y="132.3">5</text>
<text x="60.5" y="132.3">6</text>
<text x="68.4" y="136.8">2</text>
<text x="68.4" y="132.3">1</text>
<text x="83.4" y="134.5">3</text>
<text x="106.1" y="134.5">15</text>
<text x="131.6" y="134.5">12</text>
<text x="200.3" y="134.5">15</text>
<text x="200.3" y="139.1">14</text>
<text x="200.3" y="143.7">13</text>
<text x="200.3" y="148.3">12</text>
<text x="200.3" y="152.8">11</text>
<text x="200.3" y="157.4">10</text>
<text x="201.5" y="161.9">9</text>
<text x="201.5" y="166.5">7</text>
</g>
<g font-size="2.3" fill="#008000">
<text x="110.8" y="12.2">U4</text>
<text x="140.3" y="16.5">ME_OD4_CLOCK_B</text>
<text x="140.3" y="21.1">ME_OD5_CLOCK_B</text>
<text x="140.3" y="25.6">ME_OD6_CLOCK_B</text>
<text x="140.3" y="30.2">ME_OD7_CLOCK_B</text>
<text x="140.3" y="34.8">ME_OD0_CLOCK_B</text>
<text x="140.3" y="39.3">ME_OD1_CLOCK_B</text>
<text x="20.9" y="46.2">OD1_CLOCK_B</text>
<text x="51.4" y="42.1">U1A</text>
<text x="72" y="47.2">U2A</text>
<text x="140.3" y="43.9">ME_OD2_CLOCK_B</text>
<text x="110.8" y="53">74155</text>
<text x="140.3" y="48.5">ME_OD3_CLOCK_B</text>
<text x="110.8" y="55.8">U5</text>
<text x="140.3" y="59.9">ME_OD4_RESET_B</text>
<text x="140.3" y="64.4">ME_OD5_RESET_B</text>
<text x="140.3" y="69">ME_OD6_RESET_B</text>
<text x="140.3" y="73.6">ME_OD7_RESET_B</text>
<text x="140.3" y="78.4">ME_OD0_RESET_B</text>
<text x="140.3" y="83">ME_OD1_RESET_B</text>
<text x="20.9" y="89.8">OD1_RESET_B</text>
<text x="51.4" y="85.5">U1B</text>
<text x="140.3" y="87.6">ME_OD2_RESET_B</text>
<text x="72" y="90.6">U2B</text>
<text x="140.3" y="92.1">ME_OD3_RESET_B</text>
<text x="110.8" y="96.7">74155</text>
<text x="110.8" y="99.5">U6</text>
<text x="140.3" y="103.6">ME_OD4_DATA_B</text>
<text x="211.9" y="106.9">X1</text>
<text x="234.7" y="106.9">R2</text>
<text x="140.3" y="108.1">ME_OD5_DATA_B</text>
<text x="140.3" y="112.7">ME_OD6_DATA_B</text>
<text x="205" y="113.2">U7</text>
<text x="140.3" y="117.3">ME_OD7_DATA_B</text>
<text x="170.5" y="117.3">ME_OD0_FLAG_B</text>
<text x="69.7" y="125.2">R1</text>
<text x="140.3" y="121.8">ME_OD0_DATA_B</text>
<text x="170.5" y="121.8">ME_OD1_FLAG_B</text>
<text x="237" y="122.9">U3B</text>
<text x="261.6" y="124.1">OD1_FLAG_B</text>
<text x="51.4" y="129.2">U1C</text>
<text x="140.3" y="126.4">ME_OD1_DATA_B</text>
<text x="140.3" y="131">ME_OD2_DATA_B</text>
<text x="170.5" y="126.4">ME_OD2_FLAG_B</text>
<text x="170.5" y="131">ME_OD3_FLAG_B</text>
<text x="22.7" y="133.3">OD1_DATA_B</text>
<text x="72" y="134.3">U3A</text>
<text x="140.3" y="135.6">ME_OD3_DATA_B</text>
<text x="170.5" y="135.6">ME_OD4_FLAG_B</text>
<text x="110.8" y="140.4">74155</text>
<text x="170.5" y="140.4">ME_OD5_FLAG_B</text>
<text x="50.6" y="149.5">ODE</text>
<text x="170.5" y="145">ME_OD6_FLAG_B</text>
<text x="170.5" y="149.5">ME_OD7_FLAG_B</text>
<text x="48.8" y="154.1">ODA0</text>
<text x="48.8" y="158.6">ODA1</text>
<text x="48.8" y="163.2">ODA2</text>
<text x="205" y="172.4">74151A</text>
</g>
<g font-size="2.3" fill="#00f">
<text x="111.8" y="16.7">E0A</text>
<text x="123.9" y="16.7">O0A</text>
<text x="111.8" y="21.3">E1A</text>
<text x="123.9" y="21.3">O1A</text>
<text x="123.9" y="25.9">O2A</text>
<text x="111.8" y="30.5">A0</text>
<text x="111.8" y="35">A1</text>
<text x="123.9" y="30.5">O3A</text>
<text x="123.9" y="35">O0B</text>
<text x="123.9" y="39.6">O1B</text>
<text x="111.8" y="44.2">E0B</text>
<text x="123.9" y="44.2">O2B</text>
<text x="111.8" y="48.7">E1B</text>
<text x="123.9" y="48.7">O3B</text>
<text x="111.8" y="60.1">E0A</text>
<text x="111.8" y="64.7">E1A</text>
<text x="123.9" y="60.1">O0A</text>
<text x="123.9" y="64.7">O1A</text>
<text x="123.9" y="69.3">O2A</text>
<text x="111.8" y="73.8">A0</text>
<text x="123.9" y="73.8">O3A</text>
<text x="111.8" y="78.4">A1</text>
<text x="123.9" y="78.4">O0B</text>
<text x="123.9" y="83.2">O1B</text>
<text x="111.8" y="87.8">E0B</text>
<text x="123.9" y="87.8">O2B</text>
<text x="111.8" y="92.4">E1B</text>
<text x="123.9" y="92.4">O3B</text>
<text x="111.8" y="103.8">E0A</text>
<text x="123.9" y="103.8">O0A</text>
<text x="211.1" y="103.3">VCC</text>
<text x="230.4" y="106.6">HI</text>
<text x="111.8" y="108.4">E1A</text>
<text x="123.9" y="108.4">O1A</text>
<text x="123.9" y="113">O2A</text>
<text x="111.8" y="117.5">A0</text>
<text x="123.9" y="117.5">O3A</text>
<text x="206" y="117.5">I0</text>
<text x="220.9" y="117.5">Z</text>
<text x="69.2" y="121.6">VCC</text>
<text x="111.8" y="122.1">A1</text>
<text x="123.9" y="122.1">O0B</text>
<text x="206" y="122.1">I1</text>
<text x="219.4" y="122.1">ZB</text>
<text x="111.8" y="131.2">E0B</text>
<text x="123.9" y="126.7">O1B</text>
<text x="123.9" y="131.2">O2B</text>
<text x="206" y="126.7">I2</text>
<text x="206" y="131.2">I3</text>
<text x="111.8" y="135.8">E1B</text>
<text x="123.9" y="135.8">O3B</text>
<text x="206" y="135.8">I4</text>
<text x="206" y="140.4">I5</text>
<text x="206" y="145">I6</text>
<text x="206" y="149.8">I7</text>
<text x="206" y="154.3">S0</text>
<text x="206" y="158.9">S1</text>
<text x="206" y="163.5">S2</text>
<text x="197.4" y="169.8">GND</text>
<text x="206" y="168">E</text>
</g>
<g font-size="2.3">
<text x="190.8" y="40.4">Parts List</text>
<text x="190.8" y="47.2">1 7404 hex inverter</text>
<text x="190.8" y="44.9">1 7400 quad 2-input NAND</text>
<text x="238.8" y="44.9">3 680 ohm resistors</text>
<text x="238.8" y="47.2">1 3.9K resistor</text>
<text x="190.8" y="51.8">3 74151A 8-input multiplexer</text>
<text x="190.8" y="49.5">1 7438 quad 2-input NAND buffer OC</text>
<text x="238.8" y="49.5">1 2-input jumper</text>
<text x="190.8" y="54">5 74155 dual 1-of-4 decoder</text>
<text x="220.2" y="101.8">Use Jumper on first E8ME unit only.</text>
<text x="246.2" y="107.1">680</text>
<text x="81.1" y="125.7">3.9K</text>
<text x="96.3" y="180">R1 = 6.8K</text>
<text x="96.3" y="175.4">For 74LS use</text>
<text x="96.3" y="182.3">R2 = 1.2K</text>
<text x="96.3" y="184.5">R3 = 1.2K</text>
<text x="96.3" y="186.8">R4 = 1.2K</text>
</g>
<g font-size="2.3" fill="#000080">
<text x="53.7" y="49">7404</text>
<text x="71.7" y="53.3">7400</text>
<text x="53.7" y="92.6">7404</text>
<text x="71.7" y="97">7400</text>
<text x="237" y="129">7438</text>
<text x="53.7" y="136.1">7404</text>
<text x="71.7" y="140.4">7438</text>
</g>
</svg>
